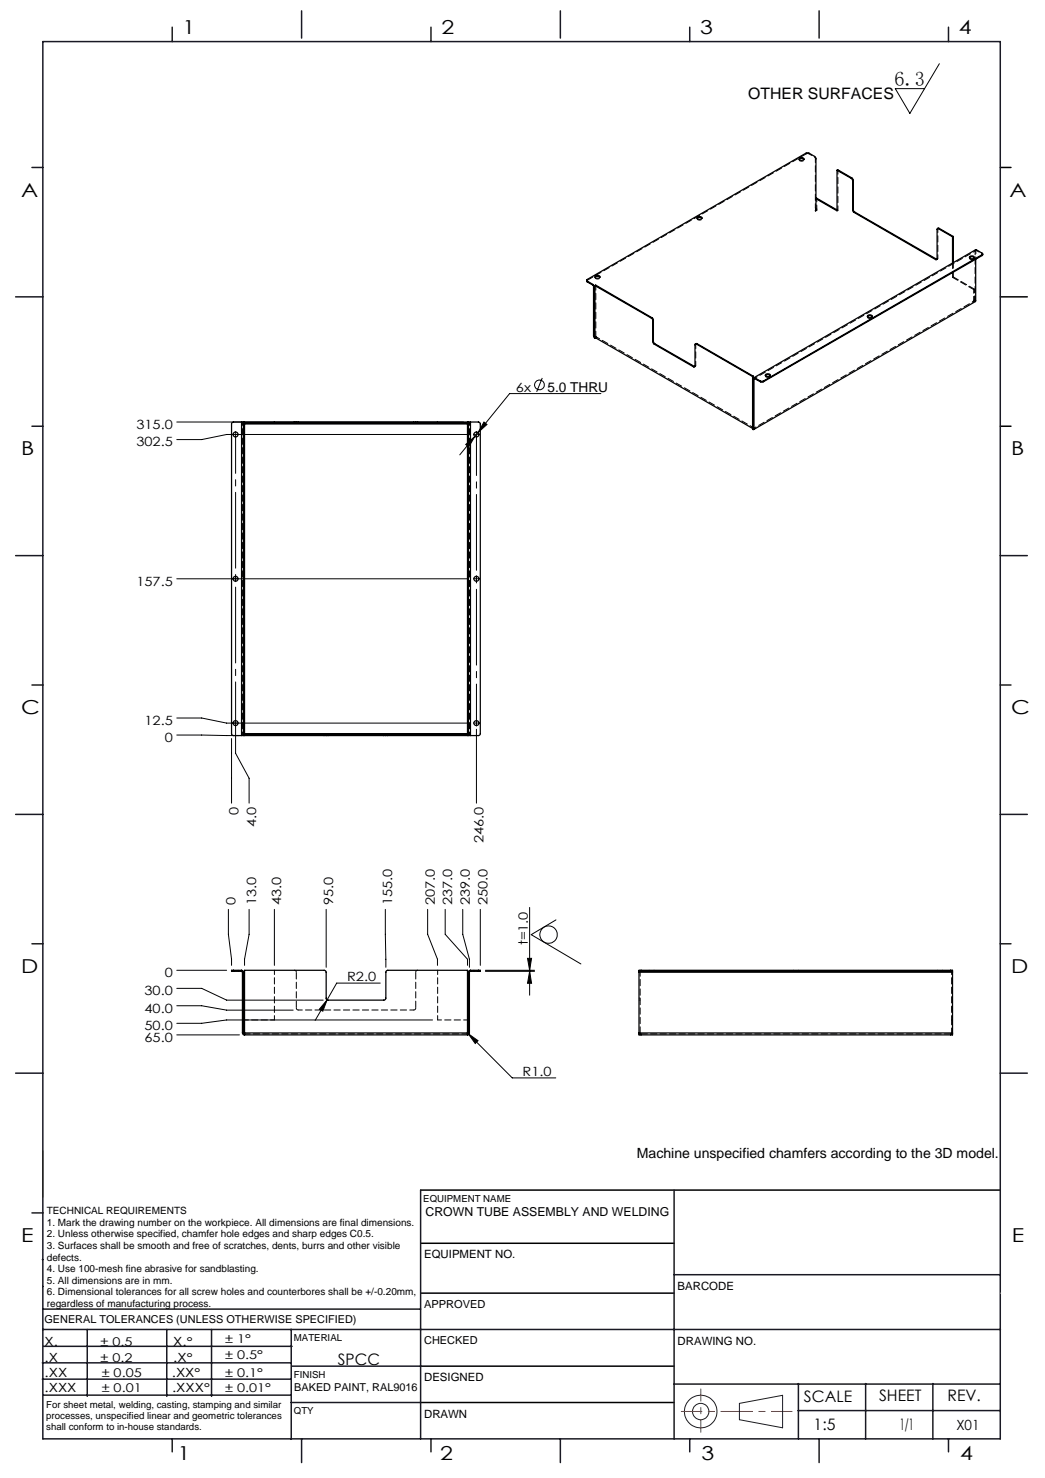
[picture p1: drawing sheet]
<svg xmlns="http://www.w3.org/2000/svg" width="210mm" height="297mm" viewBox="0 0 210 297" stroke-linecap="round" stroke-linejoin="round" font-family="sans-serif">
<g fill="none" stroke="#000" stroke-width=".2">
<path d="M188.8 12.8l-6 10-2.9-5h5.9M109 75.9l-1.2 2.8M120.8 79.1h-18.4l-6.3 7.8M35.5 84.8h57.6M47.3 87.2v.2M93.6 89.3l1.8-1.6-1.2 2.1zM94.1 87.3h-48.6l-5 1h-5M95.6 87.3h.2M95.7 87.2v.2M96.1 86.9l-3.7 4.5M97.3 84.8l.6 .5-1.8 1.6zM35.5 116.3h58.6"/>
<path d="M47.3 116.2v.2M95.6 116.3h.2M95.7 116.2v.2M35.5 144.3h5l5 1h48.6M35.5 147.7l12.6 .1M46.5 148.4v13M47.3 145.2v.2M47.3 145.7v5.7l2.8 5v5M95.6 145.3h.2M95.7 145.2v.2M95.7 146.5v14.9M35.5 195h10"/>
<path d="M35.5 198.6h5l5 2.4h19.4M45.9 182.7v5l.6 5.1v1.2M50.1 182.7v5l-1 5.1v1.2M55.1 182.7v11.3M65.5 182.7v11.7M76.4 197.6h-8.7l-2 3.3M77.4 182.7l.1 11.7M85.9 182.7v5l2 5.1v1.2M89.5 182.7v5l4.4 5.1v1.2M93 182.7v5l1.3 5.1v1.6M96.5 182.7v11.3M97.5 195h9.9"/>
<path d="M97.5 195.2h9.9M106 192.6h.8l-.4 2.4zM106.4 182.3v17.7M106.4 195.2l.4 2.4h-.8zM111.7 184.9l-4.9 2.9 9.9 5.9M35.5 208h12.6M35.5 202.1h5l5 .9h13.4M65.7 200.9l-.8 2.3-.7-.4zM65.7 200.9l-2.4 4.2M86.9 205h-41.4l-5 .6h-5M93.9 207.6l.2 .1M94.1 207.7l2 1.4-.6 .6z"/>
<path d="M94.1 207.7l8.8 8.9h8.8"/>
<circle cx="108.4" cy="77.3" r=".98"/>
<circle cx="110.2" cy="187.8" r="1.74"/>
</g>
<g fill="none" stroke="#191924" stroke-width=".2">
<path d="M8.6 231.2v9.4M148.6 282l8.7-1.6v6.5l-8.7-1.6z"/>
<circle cx="140.8" cy="283.7" r="3.3"/>
<circle cx="140.8" cy="283.7" r="1.64"/>
</g>
<g fill="none" stroke="#000" stroke-width=".2" stroke-dasharray="15.2 1.3 1.3 1.3">
<path d="M47.1 87.3h-.4M47.3 87.1v-.4M47.5 87.3h.4M95.5 87.3h-.4M95.7 87.1v-.4M95.9 87.3h.4M47.1 116.3h-.4M47.3 116.1v-.4M47.3 116.5v.4M47.5 116.3h.4M95.5 116.3h-.4M95.7 116.1v-.4"/>
<path d="M95.7 116.5v.4M95.9 116.3h.4M47.1 145.3h-.4M47.3 145.1v-.4M47.3 145.5v.4M47.5 145.3h.4M95.5 145.3h-.4M95.7 145.1v-.4M95.7 145.5v.4M95.9 145.3h.4"/>
</g>
<path d="M47.3 87.5v57.2" fill="none" stroke="#000" stroke-width=".2" stroke-dasharray="15.2 1.3 1.3 1.3" stroke-dashoffset="7.6"/>
<path d="M95.7 87.5v58" fill="none" stroke="#000" stroke-width=".2" stroke-dasharray="15.2 1.3 1.3 1.3" stroke-dashoffset="7.2"/>
<path d="M201 33.7h2.2M201 59.7h5.4M201 85.7h2.2M84.5 239.1h116.5M84.6 259.9h50.9M84.6 249.8h50.9M84.6 274.5h50.9M84.5 281.8h51" fill="none" stroke="#000" stroke-width=".3"/>
<path d="M136.9 283.6h22.3" fill="none" stroke="#f00" stroke-width=".2" stroke-dasharray="6.3 1.3 1.3 1.3" stroke-dashoffset="2.2"/>
<path d="M140.8 287.8v-8.7" fill="none" stroke="#f00" stroke-width=".2" stroke-dasharray="6.3 1.3 1.3 1.3" stroke-dashoffset="3.9"/>
<g fill="none" stroke="#191924" stroke-width=".3">
<path d="M8.6 8.4h192.4v280.7h-192.4zM34.6 5.5v2.9M60.6 2.2v5.5M86.6 5.5v2.9M112.6 2.2v5.5M138.6 5.5v2.9M164.6 2.2v5.5M190.6 5.5v2.9M6.4 33.7h2.2M3.1 59.7h5.5M6.4 85.7h2.2M3.1 111.7h5.5"/>
<path d="M201 111.7h5.4M6.4 137.7h2.2M201 137.7h2.2M3.1 163.7h5.5M201 163.7h5.4M6.4 189.6h2.2M201 189.6h2.2M3.1 215.6h5.5M201 215.6h5.4M84.5 239.1v50M135.5 239.1v50M6.4 243.7h2.2"/>
<path d="M8.5 253.1h.1M8.6 258.5h.1M135.5 256.1h65.5M8.5 277.1h49.9M8.5 273.9h49.9M8.6 267.2h192.4M8.6 263.1h75.9M8.8 270.5h49.9M17.5 267.2v13.4M33.5 267.2v13.4M42.5 267.2v13.4M58.5 267.2v22"/>
<path d="M58.6 274.5h26M135.5 278.1h65.5M160.4 278v11.1M174 278v11.1M187.5 278v11.1M8.8 280.3h49.7M34.6 289.1v2.6M58.5 281.8h26M60.6 289.1v4.8M86.6 289.1v2.6M112.6 289.1v4.8M138.6 289.1v2.6"/>
<path d="M160.4 283.5h40.5M164.6 289.1v4.8M190.6 289.1v2.6"/>
</g>
<path d="M201 259.9h.1" fill="none" stroke="#c0c0c0" stroke-width=".2"/>
<g fill="#000">
<path d="M106 192.6h.8l-.4 2.4zM106.4 195.2l.4 2.4h-.8z"/>
<path d="M65.7 200.9l-1.5 1.9 .7 .4zM94.1 207.7l1.4 2 .6-.6zM93.6 89.3l.6 .5 1.2-2.1zM97.3 84.8l-1.2 2.1 1.8-1.6z"/>
</g>
<g fill="none" stroke="#000" stroke-width=".25">
<path d="M160.6 32a.68 .68 0 0 1 1 0M160.6 31.9a.5 .5 0 0 1 .6-.3 .5 .5 0 0 1 .3 .5 .52 .52 0 0 1-.5 .1 .52 .52 0 0 1-.4-.3zM168.2 34.2l2.9 1.6 .2 .5v6l.3 .3 16.4 9.6 .3-.1v-6.1h.3l2.8 1.6M168.2 34.2l.1-.1 2.9 1.7 .3 .4v6.1l.2 .3 16.6 9.5M168.2 34.2v8.2l-4.2-2.5 .1-.1 4.1 2.4M117.9 56.3l.1 .4 1.3 .7v10.1l.3 .5M119.6 57.4l11.4 6.6 .2 .3v4.4l.1 .4 8.1 4.6 .3-.1v-4.4l.2-.1 11.3 6.6M119.6 57.4v10.4M119.6 57.4l.1-.1 11.4 6.6 .2 .3v4.4l.1 .3 8.2 4.8M119.6 55.5a.52 .52 0 0 1 .5-.2 .52 .52 0 0 1 .4 .4 .52 .52 0 0 1-.5 .3 .52 .52 0 0 1-.4-.5zM119.6 55.7l.3-.2 .6 .2M140.1 43.9a.64 .64 0 0 1 .9 0"/>
<path d="M140.1 43.7a.52 .52 0 0 1 .6-.2 .52 .52 0 0 1 .3 .4 .51 .51 0 0 1-.5 .2 .51 .51 0 0 1-.4-.4zM163.8 42.3l.2-.1v-10.4l-.2-.3-1.5-.8-44.3 25.5-.1 .1 .1 .2 1.2 .7 .2 .3v10.1l.2 .2M188.4 45.9l.2-.1 3 1.7M191.4 47.6v5.2M191.6 47.5l-.2 .1M191.6 47.5v5.3M194.8 51.6a.49 .49 0 0 1 .6-.2 .49 .49 0 0 1 .4 .4 .5 .5 0 0 1-.6 .2 .5 .5 0 0 1-.4-.4zM194.8 51.8a.64 .64 0 0 1 1 0M196.1 52.1l-.1 8.5-44.6 25.7M197.5 51l-.1 .3-44 25.4-.5 .1-1.3-.7-.1 10.2h-.2l-.1-.2M119.6 67.8v.2M119.6 67.8l31.7 18.3"/>
<path d="M119.6 67.8h.1M119.7 67.9l-.1 .1M139.7 69.1h.4l11.3 6.5M151.2 75.7l.1 10.4M151.4 75.6v10.4M151.4 75.6l-.2 .1M151.5 75.9l44.6-25.7 1.3 .7v.2l-44 25.5h-.6l-1.2-.7-.2 .2M153.8 75.5l.3-.2 .7 .2M154 75.2l.3-.1 .5 .2a.47 .47 0 0 1-.5 .4 .47 .47 0 0 1-.5-.4zM174.3 63.6a.64 .64 0 0 1 1 0M174.3 63.4a.52 .52 0 0 1 .6-.2 .52 .52 0 0 1 .4 .5 .51 .51 0 0 1-.6 .2 .51 .51 0 0 1-.4-.5zM48.5 84.8h-1.7l-.3 .3v62.4l.3 .3h1.7"/>
<path d="M48.5 84.8h.4M48.5 84.8v63M48.9 84.8h.2M48.9 84.8v63M49.1 85v.2M49.1 84.8v.2M49.1 85.2v62.2M49.1 84.8h10M49.1 85h10M49.1 85.2h44.8M55.1 84.8v.2M59.1 84.8h.4"/>
<path d="M59.1 85h.4M59.1 84.8v.2M59.5 84.8h.4M59.5 85h.4M59.5 84.8v.2M59.9 84.8h23.2M59.9 85h23.2M59.9 84.8v.2M83.1 84.8h.4M83.1 85h.4M83.1 84.8v.2M83.5 84.8h.4"/>
<path d="M83.5 85h.4M83.5 84.8v.2M83.9 84.8h10M83.9 85h10M83.9 84.8v.2M87.9 84.8v.2M93.9 84.8h.2M93.9 85v.2M93.9 84.8v.2M93.9 85.2v62.2M94.1 84.8h.4M94.1 84.8v63"/>
<path d="M94.5 84.8h1.7l.3 .3v62.4l-.3 .3h-1.7M94.5 84.8v63M151.2 86.1h.1M151.4 86l-.2 .1M151.4 86l-.1 .1M48.5 147.8h.4M48.9 147.8h.2M49.1 147.4v.2M49.1 147.6v.2M49.1 147.8h16M49.1 147.6h16M49.1 147.4h44.8"/>
<path d="M65.1 147.8h.4M65.1 147.6h.4M65.1 147.6v.2M65.5 147.6h.4M65.5 147.8h.4M65.5 147.6v.2M65.9 147.8h11.2M65.9 147.6h11.2M65.9 147.6v.2M77.1 147.6h.4M77.1 147.8h.4M77.1 147.6v.2"/>
<path d="M77.5 147.6h.4M77.5 147.8h.4M77.5 147.6v.2M77.9 147.8h16M77.9 147.6v.2M77.9 147.6h16M93.9 147.8h.2M93.9 147.4v.2M93.9 147.6v.2M94.1 147.8h.4M46.9 195h-.4v.2h.4M46.9 195h1.6"/>
<path d="M46.9 195.2h1.6M46.9 195v.2M48.5 195.2l.2 .2M48.5 195l.3 .1 .1 .3M48.5 195v.2M48.7 195.4h.2M48.7 195.4v12.2M48.9 195.4v12.2M94.1 195.4h.2M94.1 195.4v12.2M94.3 195.4v12.2M94.5 195.2l-.2 .2"/>
<path d="M94.5 195h-.2l-.2 .4M94.5 195h1.6M94.5 195v.2M94.5 195.2h1.6M96.1 195h.4v.2h-.4M96.1 195v.2M128.4 195.2h.4M128.4 195.2v.2M128.4 195.4h63M128.4 195.4v12.2M128.8 195h-.4v.2M128.8 195h62.2"/>
<path d="M128.8 195.2h62.2M128.8 195v.2M191 195h.4v.2M191 195.2h.4M191 195v.2M191.4 195.2v.2M191.4 195.4v12.2M48.7 207.6l.2 .3 .2 .1M48.7 207.6h.2M48.9 207.6l.2 .2M49.1 207.6v-12.6h16.2l.2 .4v5.3l.4 .3 11.4-.1 .2-.3v-5.3l.4-.3h16v12.6M49.1 207.6v.2"/>
<path d="M49.1 207.6h44.8M49.1 207.8v.2M49.1 208h44.8M93.9 207.6v.2M93.9 207.8v.2M94.1 207.6l-.2 .2M94.1 207.6h.2M94.3 207.6l-.1 .3-.3 .1M128.4 207.6v.4h63v-.4M128.4 207.6h63"/>
<circle cx="47.3" cy="87.3" r=".51"/>
<circle cx="95.7" cy="87.3" r=".5"/>
<circle cx="47.3" cy="116.3" r=".51"/>
<circle cx="95.7" cy="116.3" r=".5"/>
<circle cx="47.3" cy="145.3" r=".51"/>
<circle cx="95.7" cy="145.3" r=".5"/>
</g>
<path d="M191.4 52.8v2.9M191.4 55.7l4.3 2.5M191.6 55.7v-3M195.8 58.1l-4.2-2.4M128.6 195v12.6M93.9 207.8h-44.8" fill="none" stroke="#000" stroke-width=".2" stroke-dasharray="1.3 .6" stroke-dashoffset=".1"/>
<path d="M59.5 195.4v7.2M83.5 202.6v-7.2" fill="none" stroke="#000" stroke-width=".2" stroke-dasharray="1.3 .6" stroke-dashoffset="-.1"/>
<g fill="none" stroke="#000" stroke-width=".2" stroke-dasharray="1.3 .6">
<path d="M160.6 31.9v.2M160.6 32l.1 .3M161.6 32.1v-.2M162 30.9h.6M163.7 31.6l.2 .2M117.9 56.5l.1-.2M118 56.3l44-25.4M119.6 55.6v.2M119.6 55.7l.1 .3M120.6 55.8v-.2M140.1 43.8v.1M140.1 43.9l.1 .2"/>
<path d="M141.1 43.9v-.1M163.9 42.4l.2-.1M163.9 41.8l.2 .5M164 41.9l.1 .2M164.1 42.1l-.2 .2M164.1 42.1l-.2 .3M164.1 42.1h.1M164.1 41.9v.2M164.1 42.3v-.2M168.2 42.3h.2M168.4 42.3l-.2-.1M188.2 52.2l.2-.1"/>
<path d="M188.3 52.1l.2-.2M188.5 46v-.2M191.4 55.7h.2M194.8 51.7v.2M194.8 51.8l.2 .3M195.7 58.2l.1-.1M195.8 51.9v-.2M196 50.3v-.1M196.1 50.4l.1-.1M197.4 51l.1 .2M119.6 67.8l.3-.1M119.8 67.9l.1-.1"/>
<path d="M119.9 67.8h-.2M119.9 67.7l-.2-.1M139.6 73.7l.1-.1M139.6 73.7l.2-.2M139.8 69.2l.1-.2M153.8 75.4v.1M153.8 75.5l.2 .2M154.8 75.5v-.1M174.3 63.5v.2M174.3 63.6l.2 .3M175.3 63.7v-.2M195.5 60.7l.3-.1"/>
<path d="M195.5 60.6l.3-.2M195.5 60.6l.2-.3M195.5 60.7l.3-.3M195.8 60.4h.1M195.8 60.4v-.2M195.8 60.6h.2M195.8 60.4l.2-.1M195.8 60.4v.2M151.3 86.3l.3-.2M151.3 86.1h.1M151.3 86.1h.3M151.4 86l.2-.1"/>
<path d="M151.4 85.9h.2M46.8 195v.2M47.8 195.2v-.2M59.5 195.4l-.1-.3-.3-.1M83.9 195l-.2 .1-.2 .3M95.2 195v.2M96.2 195.2v-.2M130.4 195v.2M131.4 195.2v-.2M159.4 195v.2M160.4 195.2v-.2M188.4 195v.2"/>
<path d="M189.4 195.2v-.2M59.9 203l-.2-.2-.2-.2M83.5 202.6l-.1 .2-.3 .2M128.4 207.8h.1M128.4 207.6l.1 .2M128.4 201h.2M128.5 207.8h.3M128.5 207.8l.3 .2M128.6 207.6l.2 .2M128.6 200.6h-.2M128.8 207.8h62.2M191 207.8h.4"/>
<path d="M191 207.8l.2-.2M191 208l.4-.2M191.2 205h.2M191.2 203h.2M191.4 207.8h.1M191.4 207.8v-.2M191.4 202.6h-.2"/>
</g>
<path d="M160.7 32.3l.6 .1 .3-.2v-.2M164.1 39.8v2.1M119.7 56h.6l.2-.1 .1-.2M140.2 44.1l.6 .1 .3-.2v-.1M195 52.1h.5l.3-.1v-.2M154 75.7l.5 .1 .3-.2v-.1M174.5 63.9l.5 .1 .3-.2v-.2M195.7 60.3v-2.1M195.8 60.2v-2.1M49.1 205h6M59.9 203h23.2M87.9 205h6" fill="none" stroke="#000" stroke-width=".2" stroke-dasharray="1.3 .6" stroke-dashoffset=".5"/>
<path d="M163.9 31.8v10M168.4 34.1v8.2M119.8 67.7l31.7 18.3M139.8 73.5v-4.3M196 60.3v-10M87.9 195v10M191.2 195v10M55.1 205v-10" fill="none" stroke="#000" stroke-width=".2" stroke-dasharray="1.3 .6" stroke-dashoffset=".4"/>
<path d="M188.5 46v5.9M196.1 50.3l-44.5 25.8M151.4 86.1l44.5-25.7M48.7 147.8v-63M94.3 147.8v-63" fill="none" stroke="#000" stroke-width=".2" stroke-dasharray="1.3 .6" stroke-dashoffset=".6"/>
<path d="M196.1 52.1v-1.7" fill="none" stroke="#000" stroke-width=".2" stroke-dasharray="1.3 .6" stroke-dashoffset=".8"/>
<path d="M119.7 67.6v-10.3M191.2 207.6v-2.6" fill="none" stroke="#000" stroke-width=".2" stroke-dasharray="1.3 .6" stroke-dashoffset=".3"/>
<path d="M162.6 30.9l1.1 .7M196.2 50.3l1.2 .7" fill="none" stroke="#000" stroke-width=".2" stroke-dasharray="1.3 .6" stroke-dashoffset=".7"/>
<text font-size="4.1" x="179.8" y="17.2">6.3</text>
<g font-size="3.9">
<text x="36.7" y="6.9">1</text>
<text x="88.7" y="6.9">2</text>
<text x="140.7" y="6.9">3</text>
<text x="192.7" y="6.9">4</text>
<text x="4.2" y="39.5">A</text>
<text x="202.9" y="39.5">A</text>
<text x="4.2" y="91.5">B</text>
<text x="203.2" y="91.5">B</text>
<text x="4.2" y="143.5">C</text>
<text x="203.2" y="143.5">C</text>
<text x="4.2" y="195.5">D</text>
<text x="203.2" y="195.5">D</text>
<text x="4.2" y="249.6">E</text>
<text x="203.3" y="249.6">E</text>
<text x="35.7" y="293.4">1</text>
<text x="88.4" y="293.4">2</text>
<text x="141" y="293.4">3</text>
<text x="193" y="293.4">4</text>
</g>
<g font-size="3.2">
<text x="150.4" y="20">OTHER SURFACES</text>
<text x="67.9" y="274.2">SPCC</text>
<text x="161.6" y="281.7">SCALE</text>
<text x="176.7" y="281.5">SHEET</text>
<text x="190.4" y="281.5">REV.</text>
<text x="163.5" y="287.4">1:5</text>
<text x="180.8" y="287.4">1/1</text>
</g>
<g font-size="2.8">
<text x="128" y="232.7">Machine unspecified chamfers according to the 3D model.</text>
<text x="192.2" y="287.3">X01</text>
</g>
<text font-size="2.7" x="110" y="78.7">5.0 THRU</text>
<g font-size="2.6">
<text x="103.7" y="78.7">6x</text>
<text x="27.4" y="89.7">302.5</text>
<text x="27.4" y="86.2">315.0</text>
<text x="27.4" y="117.7">157.5</text>
<text x="29" y="145.6">12.5</text>
<text x="33.1" y="149.1">0</text>
<text x="47.9" y="163.8" transform="rotate(-90 47.9 163.8)">0</text>
<text x="51.5" y="166.2" transform="rotate(-90 51.5 166.2)">4.0</text>
<text x="97.1" y="169.5" transform="rotate(-90 97.1 169.5)">246.0</text>
<text x="47.3" y="181.9" transform="rotate(-90 47.3 181.9)">0</text>
<text x="51.5" y="181.9" transform="rotate(-90 51.5 181.9)">13.0</text>
<text x="56.5" y="181.9" transform="rotate(-90 56.5 181.9)">43.0</text>
<text x="66.9" y="181.9" transform="rotate(-90 66.9 181.9)">95.0</text>
<text x="78.8" y="181.9" transform="rotate(-90 78.8 181.9)">155.0</text>
<text x="87.4" y="181.9" transform="rotate(-90 87.4 181.9)">207.0</text>
<text x="90.9" y="181.9" transform="rotate(-90 90.9 181.9)">237.0</text>
<text x="94.4" y="181.9" transform="rotate(-90 94.4 181.9)">239.0</text>
<text x="97.9" y="181.9" transform="rotate(-90 97.9 181.9)">250.0</text>
<text x="106.1" y="190" transform="rotate(-90 106.1 190)">t=1.0</text>
<text x="33.1" y="196.3">0</text>
<text x="69.8" y="197.2">R2.0</text>
<text x="29" y="203.5">40.0</text>
<text x="29" y="200">30.0</text>
<text x="29" y="207">50.0</text>
<text x="29" y="209.3">65.0</text>
<text x="105" y="216.2">R1.0</text>
</g>
<g font-size="2.5">
<text x="85.5" y="244.4">CROWN TUBE ASSEMBLY AND WELDING</text>
<text x="8.9" y="273.6">.X</text>
<text x="8.9" y="270.4">X.</text>
<text x="34.8" y="273.7">.X°</text>
<text x="34.8" y="270.5">X.°</text>
<text x="9" y="276.7">.XX</text>
<text x="9" y="279.7">.XXX</text>
<text x="34.5" y="276.7">.XX°</text>
<text x="34.6" y="279.8">.XXX°</text>
</g>
<g font-size="2.4">
<text x="45.2" y="270">± 1°</text>
<text x="20.2" y="270.4">± 0.5</text>
<text x="20.2" y="273.7">± 0.2</text>
<text x="45.2" y="273.2">± 0.5°</text>
<text x="20.4" y="279.7">± 0.01</text>
<text x="20.4" y="276.7">± 0.05</text>
<text x="45.2" y="276.7">± 0.1°</text>
<text x="45.2" y="279.7">± 0.01°</text>
</g>
<g font-size="2.3">
<text x="85.2" y="252.9">EQUIPMENT NO.</text>
<text x="136.2" y="259.2">BARCODE</text>
<text x="136.2" y="270.2">DRAWING NO.</text>
<text x="85.2" y="277.6">DESIGNED</text>
<text x="85.2" y="284.9">DRAWN</text>
</g>
<g font-size="2.2">
<text x="85.2" y="262.8">APPROVED</text>
<text x="8.9" y="265.9">GENERAL TOLERANCES (UNLESS OTHERWISE SPECIFIED)</text>
<text x="85.2" y="270.1">CHECKED</text>
<text x="59.1" y="279.5">BAKED PAINT, RAL9016</text>
</g>
<g font-size="2">
<text x="9.4" y="244">TECHNICAL REQUIREMENTS</text>
<text x="9.4" y="246.3">1. Mark the drawing number on the workpiece. All dimensions are final dimensions.</text>
<text x="9.4" y="248.6">2. Unless otherwise specified, chamfer hole edges and sharp edges C0.5.</text>
<text x="9.4" y="251">3. Surfaces shall be smooth and free of scratches, dents, burrs and other visible</text>
<text x="9.4" y="253.3">defects.</text>
<text x="9.4" y="255.6">4. Use 100-mesh fine abrasive for sandblasting.</text>
<text x="9.4" y="258">5. All dimensions are in mm.</text>
<text x="9.4" y="260.3">6. Dimensional tolerances for all screw holes and counterbores shall be +/-0.20mm,</text>
<text x="9.4" y="262.6">regardless of manufacturing process.</text>
</g>
<g font-size="1.9">
<text x="85.1" y="241.5">EQUIPMENT NAME</text>
<text x="59.1" y="269.5">MATERIAL</text>
<text x="59.1" y="276.9">FINISH</text>
<text x="9.3" y="282.9">For sheet metal, welding, casting, stamping and similar</text>
<text x="9.3" y="285.2">processes, unspecified linear and geometric tolerances</text>
<text x="9.3" y="287.4">shall conform to in-house standards.</text>
<text x="59.1" y="284.2">QTY</text>
</g>
</svg>
